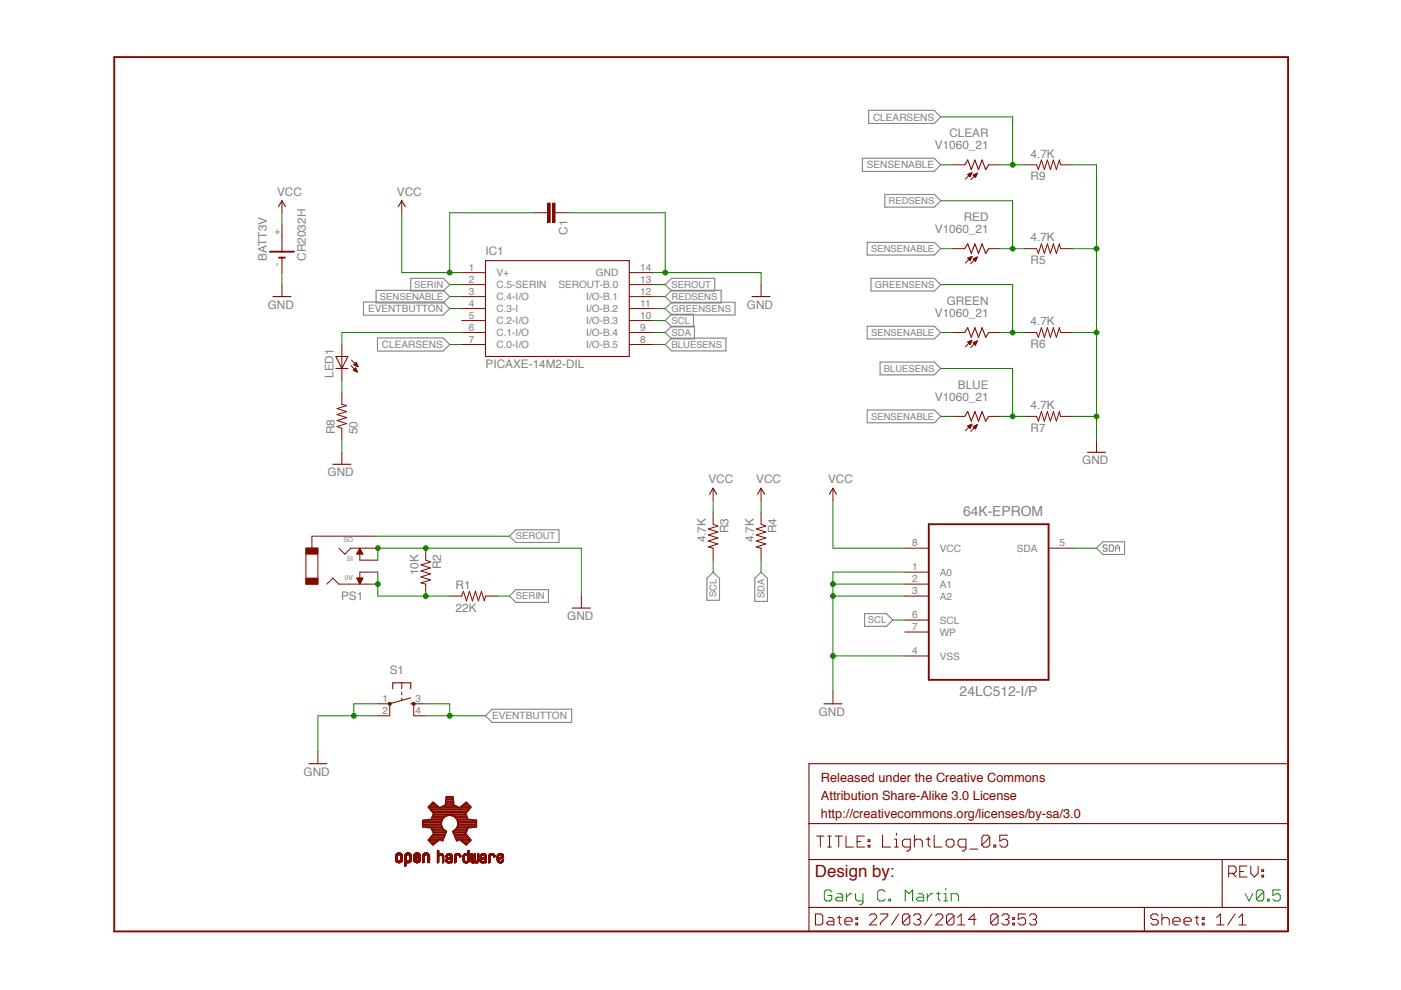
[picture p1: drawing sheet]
<svg xmlns="http://www.w3.org/2000/svg" width="297mm" height="210mm" viewBox="0 0 297 210" stroke-linecap="round" stroke-linejoin="round" font-family="sans-serif">
<g fill="none" stroke="#808080" stroke-width=".23">
<path d="M182.8 33.5h15.3l1.4 1.4-1.4 1.4h-15.3zM184.2 23.4h13.9l1.4 1.4-1.4 1.4h-13.9zM87.1 59h6.9l1.3 1.3-1.3 1.4h-6.9zM183.9 51.4h14.2l1.4 1.3-1.4 1.4h-14.2zM184.7 59h13.4l1.4 1.3-1.4 1.4h-13.4zM187.6 41.2h10.5l1.4 1.4-1.4 1.3h-10.5zM77.1 64h16.8l1.4 1.4-1.4 1.4h-16.8zM79.7 61.6h14.3l1.3 1.3-1.3 1.3h-14.3zM80 71.6h13.9l1.4 1.4-1.4 1.4h-13.9zM141 70.5l1.4-1.3h4.8v2.7h-4.8zM141 65.4l1.4-1.3h13.4v2.7h-13.4zM141 62.9l1.4-1.3h10.5v2.6h-10.5z"/>
<path d="M141 60.3l1.4-1.3h9.1v2.7h-9.1zM141 68l1.4-1.4h4.6v2.7h-4.6zM141 73l1.4-1.3h11.5v2.7h-11.5zM183.9 69.2h14.2l1.4 1.3-1.4 1.4h-14.2zM186.6 76.8h11.5l1.4 1.3-1.4 1.4h-11.5zM183.9 86.9h14.2l1.4 1.4-1.4 1.3h-14.2zM108 113.7l1.4-1.4h9.1v2.7h-9.1zM233.8 114.9h4.6v2.7h-4.6l-1.3-1.4zM108 126.4l1.4-1.4h6.9v2.7h-6.9zM151.2 121.3l1.4 1.3v4.7h-2.7v-4.7zM161.4 121.3l1.3 1.3v4.9h-2.7v-4.9zM183.3 130.1h4.6l1.4 1.4-1.4 1.3h-4.6z"/>
<path d="M102.9 151.8l1.4-1.4h16.9v2.8h-16.9z"/>
</g>
<path d="M234.7 115.8l-.2-.3h-.4l-.2 .5 .2 .2h.4l.2 .4-.2 .3h-.4l-.2-.3M235.2 115.5h.6l.3 .3v.8l-.3 .3h-.6zM236.5 116.2h.9M236.5 116.9v-.9l.4-.5 .5 .5v.9" fill="none" stroke="#808080" stroke-width=".21"/>
<g fill="none" stroke="#800900" stroke-width=".21">
<path d="M97.9 57.8h5M115.6 45.1h.5M117.7 45.1h.5M133.4 57.8h5.1M97.9 60.3h5M97.9 62.9h5M97.9 65.4h5M97.9 68h5M97.9 70.5h5M97.9 73h5M133.4 60.3h5.1M133.4 62.9h5.1"/>
<path d="M133.4 65.4h5.1M133.4 68h5.1M133.4 70.5h5.1M133.4 73h5.1M161.4 60.3v2.6M191.8 116.2h5.1M222.3 116.2h5.1M191.8 121.3h5.1M191.8 123.8h5.1M191.8 126.4h5.1M191.8 131.5h5.1M191.8 134h5.1"/>
<path d="M191.8 139.1h5.1M176.6 146.7v2.5M173.1 177.3h1.6M173.9 177.3v2.3M175.5 177.3h.8M175.5 179.6h.8M175.9 177.3v2.3M177 177.3h1.6M177.8 177.3v2.3M179.4 177.3v2.3h1.5M181.7 178.4h.8M183.3 177.3h-1.6v2.3h1.6"/>
<path d="M184 179.2h.5v.4h-.5zM184 178.1h.5v.3h-.5zM187.1 177.1v2.5h1.7M189.7 179.6h.8M189.7 177.9h.4v1.7M190.1 176.7v.4M193 179.6h-1.2l-.5-.4v-.9l.5-.4h1.2v2.1l-.4 .4h-.4M193.9 178.3l.4-.4h.8l.4 .4v1.3M193.9 177.1v2.5M196.4 177.9h.8M196.8 177.5v1.7l.4 .4M198.1 177.1v2.5h1.7"/>
<path d="M200.6 178.3l.4-.4h.9l.4 .4v.9l-.4 .4h-.9l-.4-.4zM204.8 179.6h-1.3l-.4-.4v-.9l.4-.4h1.3v2.1l-.4 .4h-.4M209.9 177.5v1.7l-.5 .4h-.8l-.4-.4M209.9 177.5l-.5-.4h-.8l-.4 .4v1.7M209.9 177.5l-1.7 1.7M210.7 179.2h.4v.4h-.4zM213.6 177.1h-1.6v1.2l.8-.4h.4l.4 .4v.9l-.4 .4h-.8l-.4-.4M172.9 193.8h1.2l.3 .4v1.5l-.3 .4h-1.2zM175.6 194.6h.8l.4 .3v1.2h-1.2l-.4-.4 .4-.4h1.2M177.6 194.6h.8M178 194.2v1.5l.4 .4M179.1 195.3h1.6v-.4l-.4-.3h-.8l-.4 .3v.8l.4 .4h.8"/>
<path d="M181.5 195.7h.3v.4h-.3zM181.5 194.6h.3v.3h-.3zM184.3 194.2l.4-.4h.8l.4 .4v.4l-1.6 1.5h1.6M186.7 193.8h1.5v.4l-1.5 1.5v.4M190.5 193.8l-1.5 2.3M192.9 194.2v1.5l-.4 .4h-.8l-.4-.4M192.9 194.2l-.4-.4h-.8l-.4 .4v1.5M192.9 194.2l-1.6 1.5M193.7 194.2l.4-.4h.7l.4 .4v.4l-.4 .3M194.5 194.9h.3M194.8 194.9l.4 .4v.4l-.4 .4h-.7l-.4-.4M197.6 193.8l-1.6 2.3"/>
<path d="M198.4 194.2l.3-.4h.8l.4 .4v.4l-1.5 1.5h1.5M202.3 194.2v1.5l-.4 .4h-.8l-.4-.4M202.3 194.2l-.4-.4h-.8l-.4 .4v1.5M202.3 194.2l-1.6 1.5M203 196.1h1.6M203 194.6l.8-.8v2.3M205.6 180h1.7M206.9 194.9h-1.5l1.1-1.1v2.3M211.6 194.2v1.5l-.4 .4h-.8l-.4-.4M211.6 194.2l-.4-.4h-.8l-.4 .4v1.5M211.6 194.2l-1.6 1.5M212.4 194.2l.4-.4h.8l.3 .4v.4l-.3 .3"/>
<path d="M213.2 194.9h.4M213.6 194.9l.3 .4v.4l-.3 .4h-.8l-.4-.4M214.7 195.7h.4v.4h-.4zM214.7 194.6h.4v.3h-.4zM217.5 193.8h-1.6v1.1l.8-.3h.3l.5 .3v.8l-.5 .4h-.7l-.4-.4M218.2 194.2l.4-.4h.8l.4 .4v.4l-.4 .3M219 194.9h.4M219.4 194.9l.4 .4v.4l-.4 .4h-.8l-.4-.4M245.6 194.2l-.4-.4h-.8l-.4 .4v.4l.4 .3h.8l.4 .4v.4l-.4 .4h-.8l-.4-.4M246.3 194.9l.4-.3h.8l.4 .3v1.2M246.3 193.8v2.3M248.7 195.3h1.5v-.4l-.3-.3h-.8l-.4 .3v.8l.4 .4h.8"/>
<path d="M251 195.3h1.6v-.4l-.4-.3h-.8l-.4 .3v.8l.4 .4h.8M253.3 194.6h.8M253.8 194.2v1.5l.3 .4M254.9 195.7h.4v.4h-.4zM254.9 194.6h.4v.3h-.4zM258 196.1h1.5M258 194.6l.7-.8v2.3M260.5 185.2h1.2l.4-.4v-.8l-.4-.4h-1.2v2.3M261.3 185.2l.8 .7M261.9 193.8l-1.6 2.3M262.6 196.1h1.6M262.6 194.6l.8-.8v2.3"/>
<path d="M262.9 184.8h.7M264.4 183.6h-1.5v2.3h1.5M265.2 183.6v1.6l.8 .7 .7-.7v-1.6M267.5 185.6h.4v.3h-.4zM267.5 184.4h.4v.4h-.4z"/>
</g>
<path d="M24.2 12.1h248.9v185.4h-248.9zM196.9 111.1h25.4v33h-25.4z" fill="none" stroke="#800900" stroke-width=".4"/>
<path d="M102.9 55.3h30.5v20.3h-30.5zM159.5 62.9h3.8M174.7 149.2h3.8M171.5 161.9h101.6v35.6h-101.6zM171.5 174.6h101.6M171.5 182.2h101.6M171.5 192.4h101.6M242.6 192.4v5.1M259.1 182.2v10.2" fill="none" stroke="#800900" stroke-width=".23"/>
<path d="M116.1 43.1h.5v4h-.5z" fill="#800900"/>
<path d="M116.1 43.1h.6v4h-.6z" fill="none" stroke="#800900" stroke-width=".21"/>
<path d="M117.2 43.1h.5v4h-.5z" fill="#800900"/>
<g fill="none" stroke="#800900" stroke-width=".21">
<path d="M85.2 42.6v2.5M113.1 45.1h2.5M117.2 43.1h.5v4h-.5zM118.2 45.1h2.5M217.2 52.7h2.6l.4 1 .6-2 .6 2 .7-2 .6 2 .6-2 .7 2 .6-2 .3 1h2.5M72.5 73v7.7M74.4 77.5l1.4 1.4M74.5 76.3l1.4 1.4M74.9 78.5l.5-.5 .4 .9zM75 78.4h.6M75 78.5h.6M75 77.3h.7"/>
<path d="M75.1 78.3h.4M75.1 77.2h.6M75.2 78.2h.3M75.3 77.5h.5M75.3 77.1h.3M75.3 78.7h.4M75.3 78.1h.1M75.4 77h.2M75.5 76.9l.4 .8M75.5 76.9l-.5 .5 .9 .3M75.5 77.6h.3M75.5 76.9h.1"/>
<path d="M75.5 78.8h.2M75.8 77.7h.1M217.2 70.5h2.6l.4 1 .6-2 .6 2 .7-2 .6 2 .6-2 .7 2 .6-2 .3 1h2.5M217.2 88.3h2.6l.4 1 .6-2 .6 2 .7-2 .6 2 .6-2 .7 2 .6-2 .3 1h2.5M64.9 116.2h2.5v7.6h-2.5zM71.8 116.2l1.3 1.3 1.3-1.3h3.2M76.3 117.5v1.3h1.3M77.6 113.7h-11.5v2.5M90.3 116.2v2.6l1 .3-2.1 .7 2.1 .6-2.1 .7 2.1 .6-2.1 .6 2.1 .7-2.1 .6 1.1 .2v2.6M151.2 108.6v2.5l1 .4-2 .7 2 .6-2 .6 2 .7-2 .6 2 .6-2 .7 1 .2v2.6M161.4 108.6v2.5l1 .4-2.1 .7 2.1 .6-2.1 .6 2.1 .7-2.1 .6 2.1 .6-2.1 .7 1.1 .2v2.6M176.6 103.5v2.6"/>
<path d="M69.3 123.8l1.3-1.2 1.2 1.2h5.8M77.6 121.3h-1.3v1.3M95.3 126.4h2.6l.4-1 .6 2 .6-2 .7 2 .6-2 .6 2 .7-2 .6 2 .2-1h2.6"/>
</g>
<path d="M84.4 43.8l.8-1.2 .7 1.2M71.2 75.6h2.5l-1.2 2.5zM71.2 78.1h2.5M175.8 104.8l.8-1.3 .8 1.3" fill="none" stroke="#800900" stroke-width=".23"/>
<path d="M64.9 116.2h2.5v1.3h-2.5z" fill="#800900"/>
<path d="M64.9 116.2h2.5v1.3h-2.5z" fill="none" stroke="#800900" stroke-width=".21"/>
<path d="M64.9 122.6h2.5v1.2h-2.5z" fill="#800900"/>
<g fill="none" stroke="#800900" stroke-width=".21">
<path d="M202 34.9h2.5M205.2 37l.9-.4-.4 .9zM205.2 37.1h.7M205.3 36.9h.6M205.4 37.2h.4M205.5 37.3h.3M205.6 36.8h.4M205.6 37.4h.1M205.9 36.7h.1M206.1 36.6l-1.4 1.4M206.3 37.1l.9-.4-.4 .9zM206.4 37.2h.6"/>
<path d="M206.4 37.1h.7M206.5 37.3h.5M206.6 37.4h.3M206.7 37.5h.2M206.7 36.9h.4M207 36.8h.2M207.2 36.7l-1.4 1.4M209.6 34.9h2.6M217.2 34.9h2.6l.4 1.1 .6-2.1 .6 2.1 .7-2.1 .6 2.1 .6-2.1 .7 2.1 .6-2.1 .3 1h2.5M59.8 42.6v2.5M59.8 47.6v5.8M59.8 54.6v3.2"/>
<path d="M202 52.7h2.5M205.2 54.8l.5 .5M205.2 54.8h.7M205.3 54.9h.5M205.4 54.7h.5M205.4 55h.4M205.6 55.1h.1M205.7 55.3h.1M205.7 54.5h.3M206 54.4h.1M206.1 54.4l-1.4 1.4M206.1 54.4l-.4 .9"/>
<path d="M206.1 54.4l-.9 .4M206.3 54.9h.7M206.4 55h.6M206.5 54.8h.6M206.6 55.1h.3M206.7 55.3h.2M206.8 55.4h.1M206.8 54.7h.3M207.1 54.5h.1M207.2 54.5l-1.4 1.4M207.2 54.5l-.4 .9M207.2 54.5l-.9 .4 .5 .5"/>
<path d="M209.6 52.7h2.6M59.8 60.3v2.6M202 70.5h2.5M205.2 72.5l.9-.3-.4 .8zM205.2 72.5h.7M205.3 72.6h.6M205.4 72.7h.4M205.5 72.9h.2M205.5 72.4h.5M205.6 73h.1M205.8 72.3h.2M206.1 72.2l-1.4 1.4"/>
<path d="M206.4 72.6h.7M206.4 72.7h.6M206.5 72.9h.5M206.7 73h.2M206.7 72.5h.4M206.8 73.1h.1M207 72.4h.2M207.2 72.3l-1.4 1.4M207.2 72.3l-.4 .9M207.2 72.3l-.9 .4 .5 .5M209.6 70.5h2.6M72.5 83.2v2.5l1 .3-2 .6 2 .7-2 .6 2 .6-2 .7 2 .6-2 .6 1 .4v2.6"/>
<path d="M72.5 95.9v2.5M202 88.3h2.5M205.2 90.3l.9-.4-.4 .9zM205.2 90.4h.7M205.3 90.3h.6M205.3 90.5h.5M205.5 90.6h.3M205.6 90.7h.1M205.6 90.1h.4M205.9 90h.1M206.1 89.9l-1.4 1.4M206.3 90.4l.9-.3-.4 .9z"/>
<path d="M206.4 90.5h.6M206.5 90.6h.5M206.5 90.4h.6M206.6 90.7h.3M206.7 90.8h.2M206.8 90.3h.3M207.1 90.1h.1M207.2 90.1l-1.4 1.4M209.6 88.3h2.6M232.5 93.4v2.5M75.7 117.4h1.2M75.8 117.3h1"/>
<path d="M75.8 117.2h1M75.9 117h.8M75.9 116.9h.7M76 116.8h.6M76.1 116.7h.4M76.1 116.5h.3M76.2 116.4h.2M76.2 116.3h.1M76.3 116.2l.6 1.3h-1.2zM77.6 113.7h2.5M77.6 118.8h2.5M77.6 116.2h2.5"/>
<path d="M151.2 103.5v2.6M161.4 103.5v2.6M64.9 122.6h2.5v1.2h-2.5zM75.7 122.6h1.2l-.6 1.2zM75.7 122.7h1.2M75.8 122.8h1M75.8 122.9h.9M75.9 123.1h.8M76 123.2h.6M76 123.3h.5M76.1 123.4h.4M76.1 123.5h.3"/>
<path d="M76.2 123.7h.2M76.2 123.8h.1M77.6 123.8h2.5M77.6 121.3h2.5M123.3 126.4v2.5M82.6 149.2v2.6M85.2 144.8v1.2M85.2 146.7v.6M85.2 148v.6M87.7 149.2v2.6M83.9 182.3h.4M83.9 182.2h.3"/>
<path d="M83.9 182.1h.3M83.9 182h.3M83.9 181.9h.3M83.9 181.8h.3M83.9 181.7h.3M83.9 181.6h.3M83.9 181.5h.3M83.9 182.4h.5M83.9 182.4h.4M83.9 181.4h.4M83.9 182.5h.6M83.9 182.5l1.4 .1"/>
<path d="M84 182.6h1.2M84 181.2h1.2M84 181.1h1.2M84 182.7h1.2M84.1 182.8h1M84.1 181h1M84.2 180.9h.8M84.2 182.9h.8M84.3 181.5h-.4M84.3 181.4h-.4M84.3 182.9h.6M84.3 180.9h.6"/>
<path d="M84.4 181.3l-.5 .1M84.4 181.3h-.5M84.5 180.8h.3M84.8 181.3h.5M84.8 182.4h.5M84.9 182.4h.4M84.9 182.3h.4M84.9 181.4h.4M84.9 182.2h.4M84.9 182.1h.4M84.9 182h.4M84.9 181.9h.4"/>
<path d="M84.9 181.8h.4M84.9 181.7h.4M84.9 181.6h.4M84.9 181.5h.4M85.3 181.2h-1.4M85.3 182.5h-.5M85.8 183.5h.4M85.8 183.4h.4M85.8 183.3h.4M85.8 183.2h.4M85.8 183.1h.4M85.8 183h.4"/>
<path d="M85.8 182.5h1.4M85.8 182.5h.6M85.8 182.4l.5 .1M85.8 182.4h.4M85.8 182.3h.4M85.8 182.2h.4M85.8 182.1h.4M85.8 182h.4M85.8 181.9h.4M85.8 181.8h.4M85.8 181.7h.4M85.8 181.6h.4"/>
<path d="M85.8 181.5h.4M85.8 183.6h.1M85.9 181.2h1.3M85.9 181.2h1.2M85.9 181.1h1.2M86 183.6h-.2M86 181h1M86.1 180.9h.8M86.1 183.5l-.3 .1M86.2 181.4h-.4M86.3 181.3l-.5 .1M86.3 180.9h.5"/>
<path d="M86.3 181.3h-.5M86.4 180.8h.3M86.7 182.5h.5M86.7 181.3h.5M86.8 182.5h.4M86.8 181.3h.4M86.8 182.9h-1M86.8 181.4h.4M86.8 182.3h.5M86.8 181.4h.5M86.9 182.3h.4M86.9 181.5h.4"/>
<path d="M86.9 182.2h.4M86.9 182.1h.4M86.9 182h.4M86.9 181.9h.4M86.9 181.8h.4M86.9 181.7h.4M86.9 181.6h.4M86.9 182.9h-1.1M87 182.8h-1.2M87.1 182.7h-1.3M87.1 182.6l-1.3 .1M87.1 182.6h-1.3"/>
<path d="M87.2 182.4h-.4M87.7 182.4h.4M87.7 182.3h.4M87.7 181.7h1.4M87.7 181.7h.4M87.7 181.6h.4M87.7 181.5h.4M87.7 181.4h.4M87.7 182.5h.6M87.7 182.4l.5 .1M87.8 182.5h1.3M87.8 182.6h1.3"/>
<path d="M87.8 181.2h1.3M87.8 181.1h1.3M87.8 182.6h1.2M87.8 182.7h1.2M87.9 181.1h1.1M87.9 181h1.1M87.9 182.8h1M88 182.8h.9M88 181h.9M88 182.9h.8M88 180.9h.8M88.1 182.2h-.4"/>
<path d="M88.1 181.4h-.4M88.2 182.9h.5M88.2 180.9h.5M88.2 181.3l-.5 .1M88.2 182.2h-.5M88.3 181.3h-.6M88.3 181.7h.8M88.3 180.8h.3M88.4 181.7h.7M88.4 182.1h-.7M88.5 182.1h-.8M88.5 181.6h.6"/>
<path d="M88.6 182h-.9M88.6 181.6h.5M88.6 181.3h.5M88.7 181.3h.4M88.7 182.4h.4M88.7 181.5h.4M88.7 181.4h.4M88.7 182.3h.4M88.7 181.9l-1 .1M88.8 182.2h.3M88.8 181.9h-1.1M88.8 182.1h.3"/>
<path d="M88.9 182.1h.2M89 181.8l-1.3 .1M89.1 182h.1M89.1 181.8h-1.4M89.1 181.2h-1.3M89.1 182.5h-.5M89.1 182.4h-.4M89.6 182.8h.4M89.6 182.7h.4M89.6 182.6h.4M89.6 182.5h.4M89.6 182.4h.4"/>
<path d="M89.6 182.3h.4M89.6 182.2h.4M89.6 182.1h.4M89.6 182h.4M89.6 181.9h.4M89.6 181.8h.4M89.6 181.7h.4M89.6 181.6h.4M89.6 181.5h.4M89.6 182.9h.2M89.6 181.4h.4M89.7 181.2h1.3"/>
<path d="M89.7 181.1h1.3M89.8 181.1h1.1M89.8 181h1.1M89.9 181h.9M89.9 182.9h-.3M89.9 180.9h.8M90 182.8h-.4M90 181.4h-.4M90.1 180.9h.5M90.1 181.3l-.5 .1M90.2 181.3h-.6M90.2 180.8h.3"/>
<path d="M90.5 181.3h.5M90.6 181.3l.5 .1M90.6 181.4h.5M90.7 181.4h.4M90.7 182.8h.4M90.7 182.7h.4M90.7 182.6h.4M90.7 182.5h.4M90.7 182.4h.4M90.7 182.3h.4M90.7 182.2h.4M90.7 182.1h.4"/>
<path d="M90.7 182h.4M90.7 181.9h.4M90.7 181.8h.4M90.7 181.7h.4M90.7 181.6h.4M90.7 181.5h.4M90.9 182.9h-.2M91 182.9h-.3M91 181.2h-1.3M91.1 182.8h-.4M92.7 180.4h.3M92.7 182.8h.3"/>
<path d="M92.7 182.7h.3M92.7 182.6h.3M92.7 182.5h.3M92.7 182.4h.3M92.7 182.3h.3M92.7 182.2h.3M92.7 182.1h.3M92.7 182h.3M92.7 181.9h.3M92.7 181.8h.3M92.7 181.7h.3M92.7 181.6h.3"/>
<path d="M92.7 181.5h.3M92.7 181.2h1.2M92.7 181.1h1.2M92.7 181.1h1.1M92.7 181h1.1M92.7 181h.3M92.7 180.9h.3M92.7 180.8h.3M92.7 180.7h.3M92.7 180.6h.3M92.7 180.5h.3M92.8 180.3h.2"/>
<path d="M92.9 182.9h-.2M92.9 180.3h.1M93 182.9h-.3M93 181.6h-.3M93.1 181.4h-.4M93.2 181.3l-.5 .1M93.2 181h.4M93.3 181.3h-.6M93.5 181.3h.5M93.6 181.3l.4 .1M93.7 181.4h.3M93.7 181.4l.4 .1"/>
<path d="M93.8 181.5h.3M93.8 181.6h.3M93.8 182.8h.3M93.8 182.7h.3M93.8 182.6h.3M93.8 182.5h.3M93.8 182.4h.3M93.8 182.3h.3M93.8 182.2h.3M93.8 182.1h.3M93.8 182h.3M93.8 181.9h.3"/>
<path d="M93.8 181.8h.3M93.8 181.7h.3M93.8 183h.1M94 181.2h-1.3M94 182.9h-.2M94.1 182.9h-.3M94.5 182.5h.4M94.5 182.4h.3M94.5 181.6h.3M94.6 182.6h.3M94.6 182.5l.3 .1M94.6 182.7h.8"/>
<path d="M94.6 182.6l.4 .1M94.6 182.8h.8M94.7 182.8h.7M94.7 181.7l-.1 .1M94.7 181.2h1M94.7 182.9h.7M94.7 181.1h1M94.8 182h1.1M94.8 181.7h-.3M94.8 181.6l-.3 .1M94.8 181.1h.8M94.8 182.9h.6"/>
<path d="M94.8 182.4h-.3M94.8 181.5l-.2 .1M94.9 182.3h-.4M94.9 181.5h-.3M94.9 181h.7M94.9 181.4h-.3M94.9 182.3h-.3M94.9 183h.5M94.9 181.9h1M95 181h.5M95 181.3l-.4 .1M95 182.2h-.4"/>
<path d="M95.1 181.9h.8M95.1 183h.1M95.1 181.3h-.5M95.1 182.2h-.5M95.2 182.7h.2M95.2 181.8h.7M95.3 182.1h-.7M95.3 181.8h.6M95.3 181.3h.5M95.4 182.1h-.8M95.4 181.3l.4 .1M95.5 181.7h.4"/>
<path d="M95.5 182h-.8M95.5 181.4h.3M95.5 181.4h.4M95.6 182h.3M95.6 181.5h.3M95.6 182.8h.3M95.6 182.7h.3M95.6 182.6h.3M95.6 182.5h.3M95.6 182.4h.3M95.6 182.3h.3M95.6 182.2h.3"/>
<path d="M95.6 182.1h.3M95.6 181.6h.3M95.8 182.9h-.2M95.8 181.2h-1.1M95.9 182.9h-.3M96.4 182.8h.3M96.4 182.7h.3M96.4 182.6h.3M96.4 182.5h.3M96.4 182.4h.3M96.4 182.3h.3M96.4 182.2h.3"/>
<path d="M96.4 182.1h.3M96.4 182h.3M96.4 181.9h.3M96.4 181.8h.3M96.4 181.7h.3M96.4 181.6h.3M96.4 181.5h.3M96.4 183h.1M96.5 182.9h-.1M96.5 181.2h1M96.5 181.1h1M96.6 182.9h-.2"/>
<path d="M96.6 181.1h.8M96.7 182.8h-.3M96.7 181h.7M96.7 181.4h-.3M96.8 181.3l-.4 .1M96.8 181h.4M96.9 181.3h-.5M97.1 181.3h.5M97.2 181.3l.5 .1M97.3 181.4h.4M97.4 181.4h.3M97.4 181.5h.3"/>
<path d="M97.4 181.5l.3 .1M97.4 181.7h.2M97.4 181.6h.3M97.6 181.2h-1.1M97.7 181.6l-.3 .1M98.1 182.3h.4M98.1 182.2h.4M98.1 182.1h.4M98.1 182h.4M98.1 181.9h.4M98.1 181.8h.4M98.1 181.7h.4"/>
<path d="M98.2 182.4h.3M98.2 182.3h.3M98.2 181.6h.3M98.2 182.5l.4 .1M98.2 182.5h.3M98.2 182.6h.4M98.2 182.6l.5 .1M98.3 182.7h1.1M98.3 182.8h1.1M98.3 181.2h1.2M98.4 182.8h.9M98.4 181.1h1.1"/>
<path d="M98.4 182.9h.9M98.5 181.5h-.3M98.5 181h1M98.5 182.9h.7M98.5 181.4l-.3 .1M98.6 181.4h-.4M98.6 183h.4M98.6 181.3l-.4 .1M98.6 181h.5M98.7 181.3h-.5M98.8 183h.1M98.9 182.7h.5"/>
<path d="M98.9 181.3h.6M99.1 181.3h.4M99.1 182.6h.4M99.1 181.4h.4M99.2 182.4h.3M99.2 182.3h.3M99.2 182.2h.3M99.2 182.1h.3M99.2 182h.3M99.2 181.9h.3M99.2 181.8h.3M99.2 181.7h.3"/>
<path d="M99.2 181.6h.3M99.2 181.5h.3M99.2 181h.3M99.2 180.9h.3M99.2 180.8h.3M99.2 180.7h.3M99.2 180.6h.3M99.2 180.5h.3M99.2 180.4h.3M99.3 180.3h.2M99.4 180.3h.1M99.5 182.6h-.5"/>
<path d="M99.5 182.5h-.4M99.5 181.2h-1.2M99.8 182.4h.3M99.8 182.3h.3M99.8 182.2h.3M99.8 182.1h.3M99.8 182h.3M99.8 181.9h.3M99.8 181.8h.3M99.8 181.7h.3M99.8 181.6h.3M99.8 181.5h.3"/>
<path d="M99.8 181.4h.3M99.8 181.3h.3M99.8 181.2h.3M99.8 181.1h.3M99.8 182.6l.4 .1M99.8 182.6h.4M99.8 182.5l.3 .1M99.8 182.5h.3M99.9 182.8h1.5M99.9 181h.2M100 182.9h1.4M100 181h.1"/>
<path d="M100 182.9h.6M100.1 183h.4M100.3 183h.1M100.3 182.7h.7M100.4 182.6h.5M100.5 182.5h.3M100.5 182.4h.3M100.5 182.3h.3M100.5 182.2h.3M100.5 182.1h.3M100.5 182h.3M100.5 181.9h.3"/>
<path d="M100.5 181.8h.3M100.5 181.7h.3M100.5 181.6h.3M100.5 181.5h.3M100.5 181.4h.3M100.5 181.3h.3M100.5 181.2h.3M100.5 181.1h.3M100.6 181h.2M100.7 182.9h.6M100.7 181h.1M100.8 183h.4"/>
<path d="M101.1 182.7h.4M101.2 182.5h.3M101.2 182.4h.3M101.2 182.3h.3M101.2 182.2h.3M101.2 182.1h.3M101.2 182h.3M101.2 181.9h.3M101.2 181.8h.3M101.2 181.7h.3M101.2 181.6h.3M101.2 181.5h.3"/>
<path d="M101.2 181.4h.3M101.2 181.3h.3M101.2 181.2h.3M101.2 181.1h.3M101.3 181h.2M101.4 182.8h-1.5M101.4 181h.1M101.5 182.7h-1.7M101.5 182.6h-.4M101.8 182.5l.3 .1M101.8 182.5h.3M101.8 182.4h.3"/>
<path d="M101.8 182.6h.4M101.8 181.6h.3M101.8 181.5h.3M101.8 182.6l.5 .1M101.8 182.7h.8M101.8 181.4h.4M101.9 182.8h.8M101.9 181.7l-.1 .1M102 181.2h1M102 182.9h.7M102 181.7h-.2M102 181.1h1"/>
<path d="M102.1 182.9h.6M102.1 181.6l-.3 .1M102.1 181.1h.8M102.1 181.5l-.3 .1M102.1 182.3h-.3M102.1 181.4l-.3 .1M102.1 181h.7M102.2 182.3h-.4M102.2 181.9h.9M102.2 183h.4M102.2 181.3l-.3 .1M102.2 181h.5"/>
<path d="M102.3 182.2h-.5M102.3 181.9h.8M102.4 181.3h-.5M102.4 182.2h-.6M102.5 182.7h.1M102.5 181.8h.6M102.5 182.1h-.6M102.6 181.8h.5M102.6 181.3h.5M102.6 182.1h-.7M102.7 181.3h.4M102.7 181.7h.4"/>
<path d="M102.7 182h-.7M102.8 181.4h.3M102.8 181.7h.3M102.8 181.5h.3M102.9 182h.2M102.9 181.6h.2M102.9 181.5h.2M102.9 182.8h.2M102.9 182.7h.2M102.9 182.6h.2M102.9 182.5h.2M102.9 182.4h.2"/>
<path d="M102.9 182.3h.2M102.9 182.2h.2M102.9 182.1h.2M102.9 183h.1M103 181.2h-1.1M103.1 182.9h-.2M103.1 182h-1.1M103.6 182.8h.3M103.6 182.7h.3M103.6 182.6h.3M103.6 182.5h.3M103.6 182.4h.3"/>
<path d="M103.6 182.3h.3M103.6 182.2h.3M103.6 182.1h.3M103.6 182h.3M103.6 181.9h.3M103.6 181.8h.3M103.6 181.7h.3M103.6 181.6h.3M103.6 181.5h.3M103.6 183h.1M103.7 181.2h1.2M103.8 181.2h1"/>
<path d="M103.8 182.9h-.2M103.8 181.1h1M103.9 182.9h-.3M103.9 181.1h.8M103.9 181h.7M104 181.4l-.4 .1M104 181.4h-.4M104 181h.5M104.1 181.3l-.5 .1M104.2 181.3h-.5M104.4 181.3h.5M104.5 181.3l.4 .1"/>
<path d="M104.6 181.4h.3M104.7 181.6h.3M104.7 181.5h.3M104.9 181.7h-.2M104.9 181.6l-.2 .1M105.4 182.5h.4M105.4 182.4h.3M105.4 182.3h.3M105.4 181.9h1.2M105.4 181.8l.3 .1M105.4 181.8h.3M105.4 181.7h.3"/>
<path d="M105.4 181.6h.3M105.4 181.5h.3M105.4 182.5l.4 .1M105.4 181.4h.4M105.5 182.6h.4M105.5 182.6l.5 .1M105.5 182.7h1.1M105.5 181.2h1.2M105.6 182.8h1M105.6 181.2h1M105.6 181.1h1M105.7 182.9h.8"/>
<path d="M105.7 181.1h.8M105.7 181.5h-.3M105.7 181h.7M105.8 182.9h.6M105.8 182.3h-.4M105.8 181.4l-.4 .1M105.9 182.2h-.5M105.9 181.3l-.4 .1M105.9 181h.4M105.9 183h.4M106 182.2h-.6M106 181.3h-.5"/>
<path d="M106.1 183h.1M106.1 182.1h-.7M106.1 181.8h.7M106.2 181.3h.5M106.2 182.7h.5M106.2 182.1h-.8M106.3 181.7h.5M106.3 182h-.9M106.3 181.3l.4 .1M106.4 181.4h.3M106.4 182.5h.3M106.5 182.4h.2"/>
<path d="M106.5 181.6h.3M106.5 181.5h.3M106.5 181.5h.2M106.5 182.4h.3M106.5 181.9l-1.1 .1M106.5 182.3h.3M106.5 182.2h.3M106.6 182.2h.2M106.7 182.6h-.4M106.7 181.8l-.8 .1M106.7 182.5l-.3 .1M106.7 181.8h-.7"/>
</g>
<path d="M57.2 53.4h5.1M59.1 54.6h1.3" fill="none" stroke="#800900" stroke-width=".4"/>
<g fill="none" stroke="#800900" stroke-width=".23">
<path d="M204.5 34.9l.7-1 .7 2.1 .8-2.1 .8 2.1 .7-2.1 .8 2.1 .6-1.1M59 43.8l.8-1.2 .7 1.2M204.5 52.7l.7-1 .7 2 .8-2 .8 2 .7-2 .8 2 .6-1M57.9 62.9h3.8M204.5 70.5l.7-1 .7 2 .8-2 .8 2 .7-2 .8 2 .6-1M70.6 98.4h3.8M204.5 88.3l.7-1 .7 2 .8-2 .8 2 .7-2 .8 2 .6-1M230.6 95.9h3.8M150.4 104.8l.8-1.3 .8 1.3M160.6 104.8l.8-1.3 .7 1.3M121.4 128.9h3.8M83.3 146v-1.2h3.8v1.2"/>
<path d="M87.1 149.2h.6M87.1 148l-4.5 1.2"/>
</g>
<g fill="none" stroke="#800900" stroke-width=".36">
<path d="M89.7 175.1h3.9M89.7 174.8h3.9M89.7 174.4h3.9M89.7 174.1h3.9M91 178.3h1.9M91 171.3h8.7M91 177.9h3M91 170.9h1.8M91.2 175.5h2.6M91.3 171.6h8.1M91.3 177.6h2.8M91.3 178.6h1.1"/>
<path d="M91.3 170.6h1.1M91.5 173.7l.5-1.2-1.2-1.4 1-1 1.4 1.2 1.3-.5 .1-1.8h1.4l.2 1.8 1.2 .5 1.5-1.2 .9 1-1.1 1.4 .4 1.2M91.5 173.7l-1.8 .2v1.4l1.8 .2 .5 1.2-1.2 1.4 1 1 1.4-1.1 .6 .3 .8-2-.8-.8M91.5 173.7h2.3M91.6 172h7.5M91.6 177.2h2.7M91.6 175.8h2.4M91.6 173.4h2.4M91.7 179h.3M91.7 170.2h.3M91.7 176.2h2.8M91.7 173h2.8"/>
<path d="M91.8 172.3h7M91.9 176.9h2.5M91.9 176.5h2.6M91.9 172.7h6.8M94 170.9h2.7M94.5 170.6h1.7M94.5 170.2h1.7M94.5 169.9h1.6M94.6 169.5h1.5M94.6 169.2h1.5M96.1 176.5h2.7M96.1 173h2.8"/>
<path d="M96.2 176.2h2.7M96.3 176.9h2.5M96.4 177.2h2.7M96.5 177.6h2.9M96.6 173.4h2.5M96.6 175.8h2.5M96.7 177.9h3M96.9 173.7h2.2M96.9 175.5h2.5M97 174.1a1.79 1.79 0 0 0-2.4-1.1 1.79 1.79 0 0 0-.8 2.5M97 174.1l.1 .8-.2 .6M97 175.1h4"/>
<path d="M97 174.1h4M97.1 174.8h3.9M97.1 174.4h3.9M97.8 178.3h1.9M97.8 170.9h1.9M98.2 178.6h1.2M98.3 170.6h1M98.7 179h.3M98.7 170.2h.3M99.1 173.7l1.9 .2v1.4l-1.9 .2-.4 1.2 1.1 1.4-.9 1-1.5-1.1-.6 .3-.8-2 .9-.8"/>
</g>
<circle cx="82.6" cy="149.2" r=".33" fill="#800900"/>
<circle cx="82.6" cy="149.2" r=".33" fill="none" stroke="#800900" stroke-width=".21"/>
<circle cx="87.7" cy="149.2" r=".33" fill="#800900"/>
<g fill="none" stroke="#800900" stroke-width=".21">
<path d="M67.4 159.4v2.5M80.1 149.2h2.5M80.1 151.8h2.5M87.7 149.2h2.6M87.7 151.8h2.6"/>
<circle cx="87.7" cy="149.2" r=".33"/>
</g>
<path d="M65.5 161.9h3.8" fill="none" stroke="#800900" stroke-width=".23"/>
<g fill="none" stroke="#157f00" stroke-width=".21">
<path d="M191.8 121.3h-15.2v2.5M191.8 139.1h-15.2v7.6M176.3 189.1l-.4-.4h-.7l-.4 .4v1.5l.4 .4h.7l.4-.4v-.7h-.7M177.5 189.5h.8l.4 .4v1.1h-1.2l-.4-.4 .4-.4h1.2M179.5 189.5v1.5M180.6 189.5h-.4l-.7 .7M181.4 189.5v1.1l.4 .4h1.2M183 189.5v1.9l-.4 .4h-.4M187.6 189.1l-.4-.4h-.7l-.4 .4v1.5l.4 .4h.7l.4-.4M188.4 190.6h.4v.4h-.4zM191.9 191v-2.3l.8 .8 .8-.8v2.3M194.7 189.5h.7l.4 .4v1.1h-1.1l-.4-.4 .4-.4h1.1"/>
<path d="M196.6 189.5v1.5M197.8 189.5h-.4l-.8 .7M198.5 189.5h.8M199 189.1v1.5l.3 .4M200.1 191h.8M200.1 189.5h.4v1.5M200.5 188.3v.4M201.7 191v-1.5h1.1l.4 .4v1.1M264 189.5l.8 1.5 .8-1.5M267.9 189.1l-.3-.4h-.8l-.4 .4v1.5M267.9 189.1v1.5l-.3 .4h-.8l-.4-.4M267.9 189.1l-1.5 1.5"/>
<path d="M268.7 190.6h.4v.4h-.4zM271.4 188.7h-1.5v1.2l.8-.4h.3l.4 .4v.7l-.4 .4h-.7l-.4-.4"/>
</g>
<circle cx="176.6" cy="139.1" r=".51" fill="#157f00"/>
<g fill="none" stroke="#157f00" stroke-width=".21">
<path d="M191.8 123.8h-15.2v15.3"/>
<circle cx="176.6" cy="139.1" r=".51"/>
</g>
<circle cx="176.6" cy="123.8" r=".51" fill="#157f00"/>
<g fill="none" stroke="#157f00" stroke-width=".21">
<path d="M176.6 126.4h15.2"/>
<circle cx="176.6" cy="123.8" r=".51"/>
</g>
<circle cx="176.6" cy="126.4" r=".51" fill="#157f00"/>
<g fill="none" stroke="#157f00" stroke-width=".21">
<path d="M120.7 45.1h20.3v12.7M138.5 57.8h22.9v2.5"/>
<circle cx="176.6" cy="126.4" r=".51"/>
</g>
<circle cx="141" cy="57.8" r=".51" fill="#157f00"/>
<g fill="none" stroke="#157f00" stroke-width=".21">
<path d="M59.8 57.8v2.5M227.4 52.7h5.1v40.7M227.4 70.5h5.1"/>
<circle cx="141" cy="57.8" r=".51"/>
</g>
<circle cx="232.5" cy="70.5" r=".51" fill="#157f00"/>
<g fill="none" stroke="#157f00" stroke-width=".21">
<path d="M227.4 88.3h5.1"/>
<circle cx="232.5" cy="70.5" r=".51"/>
</g>
<circle cx="232.5" cy="88.3" r=".51" fill="#157f00"/>
<g fill="none" stroke="#157f00" stroke-width=".21">
<path d="M227.4 34.9h5.1v17.8"/>
<circle cx="232.5" cy="88.3" r=".51"/>
</g>
<circle cx="232.5" cy="52.7" r=".51" fill="#157f00"/>
<g fill="none" stroke="#157f00" stroke-width=".21">
<path d="M72.5 93.4v2.5M90.3 116.2h-10.2v2.6"/>
<circle cx="232.5" cy="52.7" r=".51"/>
</g>
<circle cx="80.1" cy="116.2" r=".51" fill="#157f00"/>
<g fill="none" stroke="#157f00" stroke-width=".21">
<path d="M90.3 116.2h33"/>
<circle cx="80.1" cy="116.2" r=".51"/>
</g>
<circle cx="90.3" cy="116.2" r=".51" fill="#157f00"/>
<g fill="none" stroke="#157f00" stroke-width=".21">
<path d="M123.3 116.2v10.2M67.4 151.8h12.7M80.1 149.2h-5.1v2.6"/>
<circle cx="90.3" cy="116.2" r=".51"/>
</g>
<circle cx="75" cy="151.8" r=".51" fill="#157f00"/>
<g fill="none" stroke="#157f00" stroke-width=".21">
<path d="M85.2 45.1v12.7h12.7M95.3 45.1v12.7M67.4 151.8v7.6"/>
<circle cx="75" cy="151.8" r=".51"/>
</g>
<circle cx="95.3" cy="57.8" r=".51" fill="#157f00"/>
<g fill="none" stroke="#157f00" stroke-width=".21">
<path d="M59.8 45.1v2.5M95.3 45.1h17.8M212.2 52.7h5M214.7 42.6v10.1M95.3 60.3h2.6M138.5 60.3h2.5M138.5 68h2.5M138.5 70.5h2.5M138.5 62.9h2.5M72.5 80.7v2.5M80.1 113.7h27.9M151.2 106.1v2.5"/>
<path d="M151.2 118.8v2.5M161.4 106.1v2.5M161.4 118.8v2.5M176.6 106.1v10.1h15.2M227.4 116.2h5.1M105.5 126.4h2.5M189.3 131.5h2.5"/>
<circle cx="95.3" cy="57.8" r=".51"/>
</g>
<circle cx="214.7" cy="52.7" r=".51" fill="#157f00"/>
<g fill="none" stroke="#157f00" stroke-width=".21">
<path d="M199.5 42.6h15.2M138.5 65.4h2.5M212.2 70.5h5M214.7 60.3v10.2"/>
<circle cx="214.7" cy="52.7" r=".51"/>
</g>
<circle cx="214.7" cy="70.5" r=".51" fill="#157f00"/>
<g fill="none" stroke="#157f00" stroke-width=".21">
<path d="M138.5 73h2.5M199.5 60.3h15.2M214.7 78.1v10.2M212.2 88.3h5"/>
<circle cx="214.7" cy="70.5" r=".51"/>
</g>
<circle cx="214.7" cy="88.3" r=".51" fill="#157f00"/>
<g fill="none" stroke="#157f00" stroke-width=".21">
<path d="M199.5 34.9h2.5M212.2 34.9h5M214.7 24.8v10.1M199.5 52.7h2.5M95.3 62.9h2.6M199.5 78.1h15.2M199.5 70.5h2.5M199.5 88.3h2.5"/>
<circle cx="214.7" cy="88.3" r=".51"/>
</g>
<circle cx="214.7" cy="34.9" r=".51" fill="#157f00"/>
<g fill="none" stroke="#157f00" stroke-width=".21">
<path d="M199.5 24.8h15.2M95.3 73h2.6M95.3 65.4h2.6M97.9 70.5h-25.4v2.5M90.3 149.2h5v2.6M90.3 151.8h12.6"/>
<circle cx="214.7" cy="34.9" r=".51"/>
</g>
<circle cx="95.3" cy="151.8" r=".51" fill="#157f00"/>
<g fill="none" stroke="#157f00" stroke-width=".21">
<path d="M80.1 121.3v5.1"/>
<circle cx="95.3" cy="151.8" r=".51"/>
</g>
<circle cx="80.1" cy="123.8" r=".51" fill="#157f00"/>
<g fill="none" stroke="#157f00" stroke-width=".21">
<path d="M80.1 126.4h15.2"/>
<circle cx="80.1" cy="123.8" r=".51"/>
</g>
<circle cx="90.3" cy="126.4" r=".51" fill="#157f00"/>
<circle cx="90.3" cy="126.4" r=".51" fill="none" stroke="#157f00" stroke-width=".21"/>
<text font-size="3.6" fill="#800900" x="172.8" y="186.1">Design by:</text>
<g font-size="2.9" fill="#808080">
<text x="204.2" y="109.4">64K-EPROM</text>
<text x="203.5" y="147.6">24LC512-I/P</text>
</g>
<g font-size="2.7" fill="#800900">
<text x="174.1" y="165.7">Released under the Creative Commons</text>
<text x="174.1" y="169.5">Attribution Share-Alike 3.0 License</text>
<text x="174.1" y="173.4">http://creativecommons.org/licenses/by-sa/3.0</text>
</g>
<g font-size="2.5" fill="#808080">
<text x="201.3" y="29.1">CLEAR</text>
<text x="198.2" y="31.6">V1060_21</text>
<text x="218.5" y="33.4">4.7K</text>
<text x="58.8" y="41.6">VCC</text>
<text x="84.2" y="41.6">VCC</text>
<text x="218.5" y="38.2">R9</text>
<text x="204.3" y="46.9">RED</text>
<text x="102.9" y="54">IC1</text>
<text x="120.3" y="49.8" transform="rotate(-90 120.3 49.8)">C1</text>
<text x="198.2" y="49.4">V1060_21</text>
<text x="218.5" y="51.2">4.7K</text>
<text x="56.6" y="55.3" transform="rotate(-90 56.6 55.3)">BATT3V</text>
<text x="64.8" y="55.3" transform="rotate(-90 64.8 55.3)">CR2032H</text>
<text x="218.5" y="56">R5</text>
<text x="56.8" y="65.4">GND</text>
<text x="158.4" y="65.4">GND</text>
<text x="200.7" y="64.7">GREEN</text>
<text x="198.2" y="67.2">V1060_21</text>
<text x="218.5" y="69">4.7K</text>
<text x="218.5" y="73.8">R6</text>
<text x="70.7" y="80.2" transform="rotate(-90 70.7 80.2)">LED1</text>
<text x="102.9" y="78.1">PICAXE-14M2-DIL</text>
<text x="203.1" y="82.4">BLUE</text>
<text x="198.2" y="85">V1060_21</text>
<text x="218.5" y="86.8">4.7K</text>
<text x="71" y="92.1" transform="rotate(-90 71 92.1)">R8</text>
<text x="75.8" y="92.1" transform="rotate(-90 75.8 92.1)">50</text>
<text x="218.5" y="91.6">R7</text>
<text x="69.5" y="101">GND</text>
<text x="229.5" y="98.4">GND</text>
<text x="150.2" y="102.5">VCC</text>
<text x="160.3" y="102.5">VCC</text>
<text x="175.6" y="102.5">VCC</text>
<text x="154.5" y="113.1" transform="rotate(-90 154.5 113.1)">R3</text>
<text x="164.6" y="113.1" transform="rotate(-90 164.6 113.1)">R4</text>
<text x="149.7" y="115" transform="rotate(-90 149.7 115)">4.7K</text>
<text x="159.8" y="115" transform="rotate(-90 159.8 115)">4.7K</text>
<text x="88.7" y="121.9" transform="rotate(-90 88.7 121.9)">10K</text>
<text x="93.5" y="120.7" transform="rotate(-90 93.5 120.7)">R2</text>
<text x="96.6" y="124.9">R1</text>
<text x="72.3" y="127.1">PS1</text>
<text x="96.6" y="129.7">22K</text>
<text x="120.3" y="131.4">GND</text>
<text x="82.6" y="142.9">S1</text>
<text x="173.6" y="151.8">GND</text>
<text x="64.4" y="164.5">GND</text>
</g>
<g font-size="2.1" fill="#808080">
<text x="185.1" y="25.6">CLEARSENS</text>
<text x="183.8" y="35.7">SENSENABLE</text>
<text x="59.4" y="49.8" transform="rotate(-90 59.4 49.8)">+</text>
<text x="59.4" y="56.3" transform="rotate(-90 59.4 56.3)">-</text>
<text x="99.4" y="57.4">1</text>
<text x="99.4" y="60">2</text>
<text x="105.3" y="58.6">V+</text>
<text x="126.3" y="58.6">GND</text>
<text x="135.8" y="60">13</text>
<text x="135.8" y="57.4">14</text>
<text x="99.4" y="62.5">3</text>
<text x="99.4" y="65.1">4</text>
<text x="105.3" y="61.1">C.5-SERIN</text>
<text x="105.3" y="63.6">C.4-I/O</text>
<text x="118.4" y="61.1">SEROUT-B.0</text>
<text x="124.3" y="63.6">I/O-B.1</text>
<text x="135.8" y="65.1">11</text>
<text x="135.8" y="62.5">12</text>
<text x="78.1" y="66.2">EVENTBUTTON</text>
<text x="99.4" y="67.6">5</text>
<text x="99.4" y="70.1">6</text>
<text x="105.3" y="66.2">C.3-I</text>
<text x="105.3" y="68.7">C.2-I/O</text>
<text x="105.3" y="71.3">C.1-I/O</text>
<text x="124.3" y="71.3">I/O-B.4</text>
<text x="124.3" y="68.7">I/O-B.3</text>
<text x="124.3" y="66.2">I/O-B.2</text>
<text x="135.8" y="70.1">9</text>
<text x="135.8" y="67.6">10</text>
<text x="81" y="73.8">CLEARSENS</text>
<text x="99.4" y="72.7">7</text>
<text x="105.3" y="73.8">C.0-I/O</text>
<text x="124.3" y="73.8">I/O-B.5</text>
<text x="135.8" y="72.7">8</text>
<text x="193.4" y="115.9">8</text>
<text x="199.2" y="117">VCC</text>
<text x="215.6" y="117">SDA</text>
<text x="224.6" y="115.9">5</text>
<text x="193.4" y="120.9">1</text>
<text x="193.4" y="123.5">2</text>
<text x="199.2" y="122.1">A0</text>
<text x="199.2" y="124.6">A1</text>
<text x="193.4" y="126">3</text>
<text x="193.4" y="131.1">6</text>
<text x="199.2" y="127.1">A2</text>
<text x="193.4" y="133.6">7</text>
<text x="199.2" y="132.2">SCL</text>
<text x="199.2" y="134.8">WP</text>
<text x="193.4" y="138.7">4</text>
<text x="199.2" y="139.8">VSS</text>
<text x="81.1" y="148.9">1</text>
<text x="88.1" y="148.9">3</text>
<text x="81.1" y="151.4">2</text>
<text x="88.1" y="151.4">4</text>
<text x="104.3" y="152.5">EVENTBUTTON</text>
</g>
<g font-size="2" fill="#808080">
<text x="188.4" y="43.3">REDSENS</text>
<text x="184.7" y="53.4">SENSENABLE</text>
<text x="80.6" y="63.6">SENSENABLE</text>
<text x="87.8" y="61.1">SERIN</text>
<text x="142.4" y="61.1">SEROUT</text>
<text x="142.4" y="63.6">REDSENS</text>
<text x="185.5" y="61.1">GREENSENS</text>
<text x="142.4" y="68.7">SCL</text>
<text x="142.4" y="71.2">SDA</text>
<text x="142.4" y="66.1">GREENSENS</text>
<text x="184.7" y="71.2">SENSENABLE</text>
<text x="142.4" y="73.8">BLUESENS</text>
<text x="187.4" y="78.8">BLUESENS</text>
<text x="184.7" y="89">SENSENABLE</text>
<text x="109.4" y="114.4">SEROUT</text>
<text x="109.4" y="127.1">SERIN</text>
<text x="151.9" y="126.6" transform="rotate(-90 151.9 126.6)">SCL</text>
<text x="162.1" y="126.8" transform="rotate(-90 162.1 126.8)">SDA</text>
<text x="184" y="132.2">SCL</text>
</g>
<g font-size="1.4" fill="#808080">
<text x="72.8" y="115">SO</text>
<text x="73.5" y="119">SI</text>
<text x="73.1" y="123">0V</text>
</g>
</svg>
